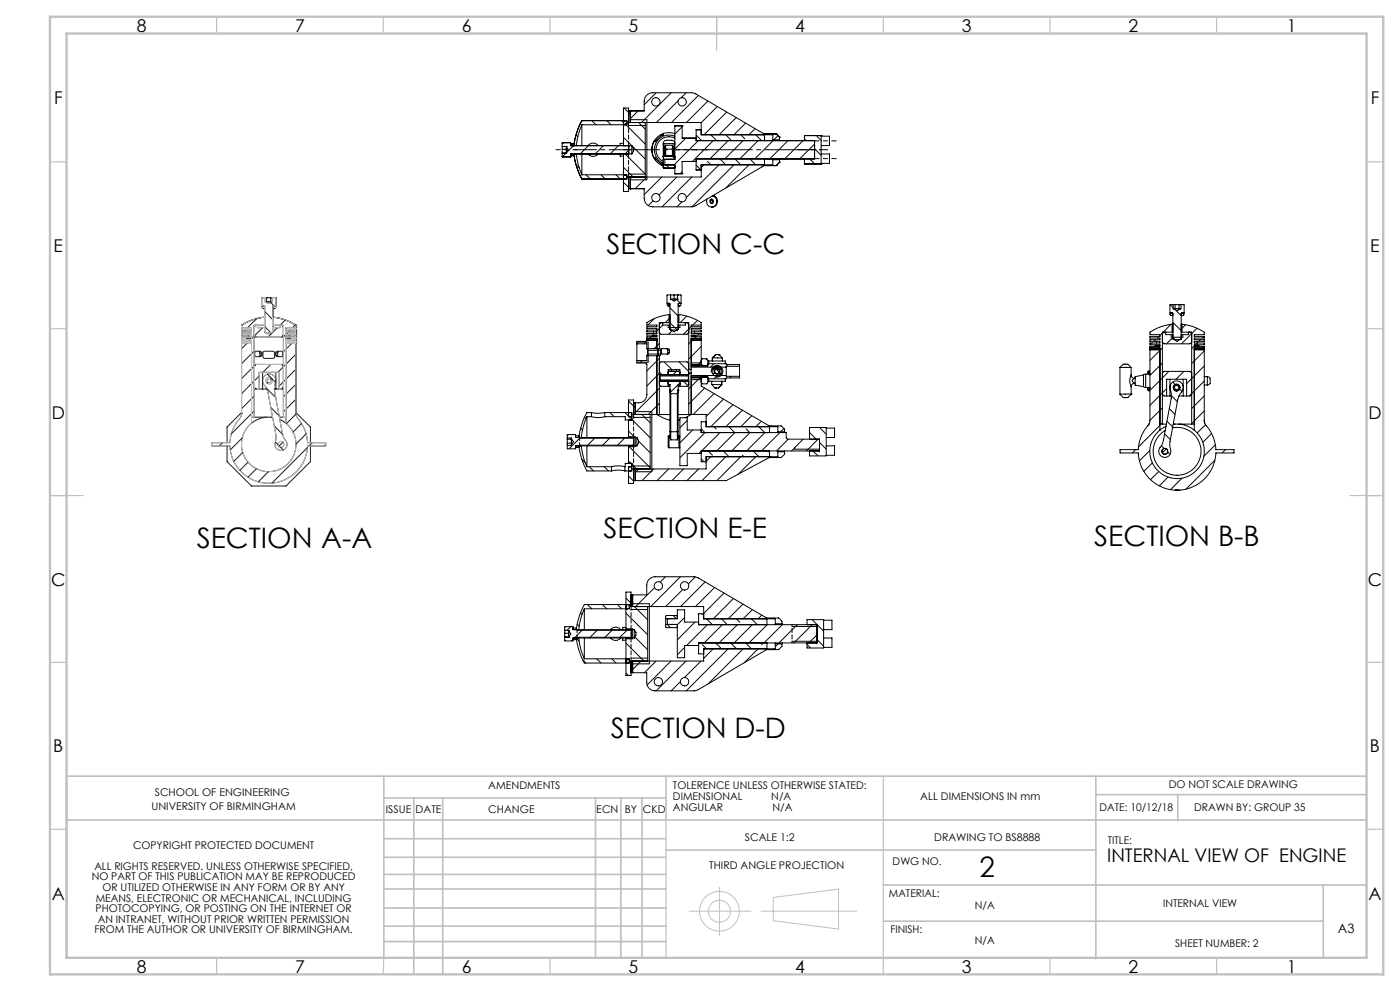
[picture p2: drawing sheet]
<svg xmlns="http://www.w3.org/2000/svg" width="420mm" height="297mm" viewBox="0 0 420 297" stroke-linecap="round" stroke-linejoin="round" font-family="sans-serif">
<g fill="none" stroke="#191924" stroke-width=".3">
<path d="M72.5 97.5h.1M72.5 98.2h.1M72.5 99.2h.1M72.5 98.7h.1M72.5 99.7h.1M72.5 97.5v.7M72.5 98.7v.5M72.5 99.7v.5M72.5 98.2h3v.5h-3M72.5 99.2h3v.5h-3M72.8 99.7l-.3 .3M73.8 98.7l-.5 .5"/>
<path d="M76.7 97.5l-.5 .5M77 95.5l-2.7 2.7M77.2 97.5v.7h2.2M78.5 91.7h.1M78.5 89.3v2.4M78.5 91.7h.8M78.6 89.2l-.1 .1M78.6 89.2h.1M78.6 89.2h4M78.8 98.2l-2.4 2.4M79 92.5h.1M79 92.5h.4"/>
<path d="M79.3 91.7l.1 .3M79.3 91.7l.1 7.8M79.4 95a15.3 15.3 0 0 0-6.9 2.5M79.4 95l-3.3 .7-3.6 1.8M79.4 92.2v2.8M79.4 97.5v.7M79.4 97.9l1.8 1.8M79.4 93.3l2.4 2.5M79.4 99.5l.2 .2h2l.2-.2M79.4 99.5a1.57 1.57 0 0 0 2.4 0M79.4 97.5h-3.2v27.5M79.6 89.2v1.2a1.48 1.48 0 0 0 2.1 0v-1.2"/>
<path d="M79.7 90.4h1.8M80 89.2v1.2M81.2 90.7l1 1M81.2 89.2v1.2M81.8 97.5h3.2v27.5M81.9 95h-.1a15.9 15.9 0 0 1 7 2.5M81.9 95l3.3 .7 3.6 1.8M81.9 97.5v.7M82 95l-.2 .1M82 91.7l-.2 7.8M82 91.7l-.1 3.3M82 91.8h.6l.1 .5-.6 .1z"/>
<path d="M82.3 91.7l.4 .2v.4l-.8 .2M82.6 89.2l.1 .1M82.6 89.2l.2 .1M82.6 89.2h.1M82.7 89.3v2.4h-.7M83.3 98.2l-2.8 2.8M84.5 97.5l.5 .5M85.6 95.9l-1.6 1.6v.7h-2.2M86.3 99.7l-1.3 1.3M87.2 98.7l-.5 .5M88.6 97.4l-.9 .8M88.8 97.5h.1"/>
<path d="M88.8 98.2h.1M88.8 99.2h.1M88.8 98.7h.1M88.8 99.7h.1M88.8 97.5v.7M88.8 98.7v.5M88.8 99.7v.5M88.8 98.2h-3v.5h3M88.8 99.2h-3v.5h3M72.5 102.7h.1M72.5 102.2h.1M72.5 101.7h.1"/>
<path d="M72.5 100.2h.1M72.5 101.2h.1M72.5 100.7h.1M72.5 100.7v.5M72.5 101.7v22.2M72.5 100.2h3v.5h-3M72.5 101.2h3v.5h-3M72.5 102.2h3v24.6M72.5 102.7h3M74.3 102.7l-1.8 1.8M74.5 100.2v.5M74.5 101.2v.3"/>
<path d="M75.2 101.7l-.4 .5 .5 .5M75.5 101.5h-1.4v.2M76.2 100.7l-.7 .8M76.2 105.3l-3.7 3.7M76.2 118.7l-3.7 3.8M76.2 116.1l.5 .5M76.2 100.5l.5 .5M76.7 109.2h.1M76.7 116.6h.1M76.7 101h.1M76.7 109.2l-4.2 4.3M76.7 116.6h3.3"/>
<path d="M76.7 109.2h7.8M76.7 101h7.8M77.5 105.3l.4 .5M77.8 112.7l-5.3 5.3M77.8 116.6v-5h5.9v5M77.9 105.8v1.1M77.9 105.8h.6M78.5 105.8l-.4-.5h-1.5l-.2 .5 .2 1.1h1.5l.4-.5M78.5 106.4h-.3l-.4 .5M78.5 105.8v.6M78.8 111.6v5M79.1 105.4l3-.1 .3 .5-.1 1.3-.4 .3-2.7-.1-.3-.4z"/>
<path d="M79.3 112.7a2.08 2.08 0 0 1 2.8-.1 2.08 2.08 0 0 1 .3 2.8l-.1 1.7 2.4 12.7 .5 1.5a2.26 2.26 0 0 1 .5 3 1.88 1.88 0 0 1-2.6 .3 1.88 1.88 0 0 1-.4-2.6v-1.8l-2.3-12.4-.7-1.9a2.17 2.17 0 0 1-.4-3.2zM79.9 116.3l2.8 2.8M80.2 112.1l1.1 1.1M80.4 114.6l-.3 .2M81.2 109.2l-2.3 2.4M81.5 113.4l-.3 .3M81.6 113.5l1.1 1.1M82.3 116.6h2.2M82.7 105.8l.4-.5h1.5l.2 .5-.2 1.1h-1.5l-.4-.5M82.7 106.4h.3l.5 .5M82.7 105.8v.6M82.7 105.8h.6"/>
<path d="M82.8 111.6v5M83.3 105.8v1.1M83.7 105.3l-.4 .5M84.5 109.2h.1M84.5 116.6h.1M84.5 101h.1M84.5 109.2l.5 .5M85 116.1l-.5 .5M85 100.5l-.5 .5M85.8 101.5h1.4v.2M85.8 102.7h3M86.8 100.2v.5"/>
<path d="M86.8 101.2v.3M87.7 102.7l-2.7 2.7M88.3 102.2l.5 .5M88.7 101.7l-.5 .5M88.8 106.2l-5.4 5.4M88.8 110.7l-5.1 5M88.8 115.2l-3.8 3.7M88.8 119.7l-3.8 3.7M88.8 102.7h.1M88.8 102.2h.1M88.8 101.7h.1M88.8 100.2h.1"/>
<path d="M88.8 101.2h.1M88.8 100.7h.1M88.8 100.7v.5M88.8 101.7v22.3M88.8 100.2h-3v.5h3M88.8 101.2h-3v.5h3M88.8 102.2h-3v24.6M66.8 132.7l-1 1M68.1 133.7v4.7l7.4 7.3h10.3l7.3-7.3v-4.7M72.5 123.9a6.6 6.6 0 0 1-1.8 3.2l-1.2 2.7-.5 2.9h-5.5v1h5.5a11.7 11.7 0 0 0 11.6 11.1 11.7 11.7 0 0 0 11.7-11.1h5.4v-1h-5.4a12 12 0 0 0-3.2-7.6l-.3-1.2M72.5 123.9h.1M72.5 123.6l-4.4 4.4v4.7"/>
<path d="M72.7 131.3l-3.6 3.5M72.8 135.6l-2.7 2.7M74.4 138.5l-2.4 2.5M75.5 126.8a8.2 8.2 0 0 0-.9 12 8.2 8.2 0 0 0 12 0 8.2 8.2 0 0 0-.8-12M75.5 125h6.3M76.2 123.2l-6.8 6.8M80.1 125a8.5 8.5 0 0 0-4.6 1.8M81.2 125l.6 .1M81.2 122.1l2.5 2.5M82.3 127.6l2.5 2.6M82.6 132.5l.8 .8M83.8 125h2"/>
<path d="M83.9 125.7l1.9 1.1M84.2 134.1l.8 .8M84.9 132.5l-1.3 1.3M88.8 123.6l4.3 4.4v4.7M88.8 124.1l-2.9 2.9M90.5 126.9l-2.6 2.6M91.8 130l-3 3.1M92.2 134.2l-10.6 10.6M93.7 132.7l-1 1M97.7 133.2l-.5 .5M76.9 140.5l-2.5 2.5M80.5 141.4l-3 3"/>
<circle cx="79" cy="92.1" r=".41"/>
<circle cx="80.8" cy="114.1" r=".62"/>
<circle cx="80.8" cy="114.1" r="1.01"/>
<circle cx="84.3" cy="133.2" r=".87"/>
</g>
<g fill="none" stroke="#c0c0c0" stroke-width=".3">
<path d="M76.7 97.5l-.5 .5M77.2 97.5v.7h2.2M79.4 95a15.3 15.3 0 0 0-6.9 2.5v.7h3v.5h-3v.5h3v.5h-3v.5h3v.5h-3v.5h3v.5h-3v22.2a5.1 5.1 0 0 1-1.6 2.8l-1.4 3.1-.5 2.9h-5.5v1h5.5a11.7 11.7 0 0 0 11.6 11.1 11.7 11.7 0 0 0 11.7-11.1h5.4v-1h-5.4a11.4 11.4 0 0 0-2.9-7.2l-.6-1.6v-22.2h-3v-.5h3v-.5h-3v-.5h3v-.5h-3v-.5h3v-.5h-3v-.5h3v-.7a15.9 15.9 0 0 0-7-2.5M79.4 99.5a1.57 1.57 0 0 0 2.4 0M79.4 99.5l.2 .2h2l.2-.2M79.4 99.5v-7.7l-.9-.1v-2.5h1.1v1.2a1.48 1.48 0 0 0 2.1 0v-1.2h1v2.5l-.9 .1v7.7M79.4 97.5h-3.2v27.5h-.7M81.8 97.5h3.2v27.5h.8M82 91.8h.5l.2 .5-.6 .1zM84 97.5v.7h-2.2M84.5 97.5l.5 .5M72.5 102.2h3v24.6a8.2 8.2 0 0 0-.9 12 8.2 8.2 0 0 0 12 0 8.2 8.2 0 0 0-.8-12v-24.6h3"/>
<path d="M72.5 102.7h3M76.2 100.5l.5 .5h7.8l.5-.5M76.2 109.7l.5-.5h7.8l.5 .5M76.2 116.1l.5 .5h1.1v-5h5.9v5h.8l.5-.5M79.3 112.7a2.08 2.08 0 0 1 2.8-.1 2.08 2.08 0 0 1 .3 2.8l-.1 1.7 2.4 12.7 .5 1.5a2.26 2.26 0 0 1 .5 3 1.88 1.88 0 0 1-2.6 .3 1.88 1.88 0 0 1-.4-2.6v-1.8l-2.3-12.4-.7-1.9a2.17 2.17 0 0 1-.4-3.2zM85.8 102.7h3M206.8 273.1h18.5M215.8 266v14.2M228.3 273.1h28.7M232 269l19.6-2.6v12l-19.6-2.5z"/>
<circle cx="79" cy="92.1" r=".41"/>
<circle cx="80.8" cy="114.1" r=".62"/>
<circle cx="80.8" cy="114.1" r="1.01"/>
<circle cx="84.3" cy="133.2" r=".87"/>
<circle cx="215.8" cy="273.1" r="6"/>
<circle cx="215.8" cy="273.1" r="3.3"/>
</g>
<g fill="none" stroke="#000" stroke-width=".3">
<path d="M174.1 37.1l.4 .5M174.6 36.2a21.1 21.1 0 0 0-2.4 7.4M174.6 36.2h.1M174.6 37.4v6.2M174.6 37.4l-.1 .1a20.2 20.2 0 0 0-1.6 6.2M174.6 36.2a21.5 21.5 0 0 0-2.4 7.5M174.6 36.2h13.5v1.2h-13.5M177.6 36.2l1.2 1.2M182 36.2l1.3 1.2M186.5 36.2l.5 .5M187 36.9a.51 .51 0 0 0 .6 .5 .51 .51 0 0 0 .5-.5M187.3 32.4l1.8 1.8"/>
<path d="M187.5 36.2l-.5 .5M187.5 36.2l.6 .5-.5-.5M187.8 37.4l5.8 5.8M188.1 36.6l-.8 .7M188.6 33.2h4.7v-2.9a2.57 2.57 0 0 1 2.5-2.5l12.5 .1 20.9 12.2h3.7M188.6 37.6h5M189.1 33.2h.1M189.1 33.2v3.5M189.1 35.9h5v18h-5M191.4 33.2l-2.3 2.4M191.6 36.7l2 2M193.6 36.7v16.4"/>
<path d="M196.8 27.8l-3.5 3.6M201.4 27.8l-9 8.9M202.5 37.7h.1M202.5 37.7h2.1M202.5 37.7v10h-3.5M203.4 30.2l-6.5 6.5M204.6 38l-2.1 2.2M204.6 37.7h.1M204.6 37.7v3.7h4.2M205.8 27.8l-1.5 1.5M208.8 38.9h1.6M209.5 28.6l-8.1 8.1"/>
<path d="M210.4 38.9h-1.6v3.3h35.6v5.4h-35.6v3.3M210.4 36.7h-21.8v-4.3h-1.6v11.3M210.4 36.7v3.7h21.4v1.5M212.4 30.3l-6.5 6.4M215.2 31.9l-4.8 4.9M218 33.6l-6.8 6.8M220.9 35.2l-5.2 5.2M223.7 36.9l-3.5 3.5M226.5 38.6l-1.8 1.8M168.7 46.9l.1 .1M168.7 42.9h.1M168.7 46.9h.1"/>
<path d="M168.7 42.9v4M168.7 43.9h1.2M168.7 45.8h1.2M168.7 44.7h1.2M168.8 42.8l-.1 .1M168.8 47h.1M168.8 47h2.4M168.8 42.8h2.4v.9h18.3M168.8 42.8h2.4M168.8 42.8h.1M169.7 46l-1 1M169.9 43.9l.5 .9-.5 1.1"/>
<path d="M169.9 43.9h.1M169.9 43.9v2M169.9 45.9l-1.2 .1M171.2 43.6l.1 .1M171.2 47h.1M171.2 46.6h1M171.2 43.1h1M171.3 46.1l-.1 .1M172.2 46.1a21 21 0 0 0 2.4 7.6M172.2 46.1a21.3 21.3 0 0 0 2.4 7.6M172.2 46.6h.1M172.2 43.1h.1"/>
<path d="M172.2 43.1v.6M172.2 46.1v.5M172.2 43.5l-2.2 2.1M172.8 49.4l1 .9M172.8 40.4l.6 .5M172.9 46.1a20.3 20.3 0 0 0 1.7 6.3M174.6 53.7h.1M174.6 46.1v6.3M174.6 52.4h13.5v1.3h-13.5M175.8 52.4l1.3 1.3M176.4 43.6a1.94 1.94 0 0 1 3.1 0M176.4 46.1a1.95 1.95 0 0 0 3.1 0"/>
<path d="M176.5 43.7l-2.4 2.4M180.3 52.4l1.3 1.3M181 43.7l-2.5 2.4M184.8 52.4l1.3 1.3M185.5 43.7l-2.4 2.4M186.1 46.1v.7h.9M187 41.2l6.6 6.5M187 50.1l3 3M187 54.6l1.9 1.9M187 53.1l.5 .6M187 52.9a.51 .51 0 0 1 .6-.5 .51 .51 0 0 1 .5 .5M187 46.1v11.3h1.6v-4.3h21.8v-3.7h21.4v-1.5"/>
<path d="M187 43h-.9v.6M187.4 53.6l.1 .1M187.5 53.7l.6-.6-.5 .6M188.5 43.7l.2 .1v2.1l-.2 .2M188.6 52.2h5M188.7 45l-1.2 1.1 6.1 6M189.1 56.5h.1M189.1 53.1v3.4M189.5 43.7a1.68 1.68 0 0 1 0 2.4M189.5 43.7v2.4M189.5 46.1h-18.3v.9M189.6 53.1l-.5 .5"/>
<path d="M194.1 53.1l-3.5 3.4M196.3 42.3a5.3 5.3 0 0 0 0 5.2M196.3 47.6l.3-.3a4.6 4.6 0 0 0 2.4 2M196.6 41.8l.2 .2M196.8 47.7l-.2 .3M198.3 40.3l.3 .3M198.5 53.1l-5.2 5.2M198.6 49.2l-.3 .3M198.8 40.1l.3 .3a4.6 4.6 0 0 0-2.5 2.1l-.3-.3M199 50.1l.2 .3M199 46.8v.1M199 50.1h.1"/>
<path d="M199 47.7v1.7M199 49.4v.7M199 49.4h3.5v2.7M199 49.5l-.2 .2M199.2 46.7l-.2 .3M199.2 43l-.2 .3M199.2 46.8l-.2 .2M199.2 50.4h.1M199.2 43v3.7M199.2 46.7h3M199.2 50.4h3M199.2 43h3"/>
<path d="M199.2 46.8h3M199.2 46.7v.1M199.5 44.9v1.8M199.5 47.7v1.7M199.7 44.7l-.2 .2M199.7 43.5v1.2M199.7 43.5l-.2 1.4M199.7 44.7h2M199.7 43.5h2M199.7 44.7v2M199.8 49.4l1 1M201.6 46.8l.9 .8"/>
<path d="M201.7 44.7l.3 .2M201.7 43.5v1.2M201.7 43.5l.3 1.4M201.7 44.7v2M202 44.9v1.8M202.2 46.7l.3 .3M202.2 50.4l.3-.3zM202.2 43l.3 .3M202.2 46.8l.3 .2M202.2 50.4h.1M202.2 43.1v3.6M202.2 43v.1"/>
<path d="M202.2 46.7v.1M202.5 46.8l-.1 .1M202.5 52.1h.1M202.5 40a5.2 5.2 0 0 0-6.6 3.1 5.2 5.2 0 0 0 3.1 6.6M202.5 40.8a4.4 4.4 0 0 0-5.8 2.3 4.4 4.4 0 0 0 2.3 5.8M202.5 41.4a3.9 3.9 0 0 0-5.3 1.7 3.9 3.9 0 0 0 1.8 5.3M202.5 43a.97 .97 0 0 0-1.1-1h-1.4a.96 .96 0 0 0-1 1v4.7M202.5 52.1h2.1M203 53.1l-5.3 5.3M204.6 51.5l-.6 .6M204.6 52.1h.1M205.7 41.4l-3.2 3.3"/>
<path d="M207.5 53.1l-8.9 8.9M208.8 50.9h.1M208.8 40.5l1.7 1.7M208.8 49.5l1.5 1.4M208.8 48.4h-4.2v3.7M208.8 50.9h1.6M209.5 42.2l-7.3 7.2M211.2 49.4l-.8 .8M212.1 59.7l-.1 .7M212.2 48.4l1.1 1M213.4 40.5l1.6 1.7M213.7 58.7a1.48 1.48 0 0 1 1.3 1.6"/>
<path d="M213.8 58.7l.9 .4-.2-.2M214 42.2l-6.3 6.2M214.3 58.4l.3 .6M214.3 58.3v.1M214.5 58.9a1.75 1.75 0 0 1 .6 1.9 1.75 1.75 0 0 1-1.6 1.3M215.7 49.4l-9.8 9.8M216 47.6l1.7 1.8M217.7 40.4l1.8 1.8M218.4 42.2l-5.4 5.4M220.2 49.4l-12.6 12.6M220.5 47.6l1.7 1.8M222.2 40.4l1.2 1.2"/>
<path d="M222.9 42.2l-5.4 5.4M224.7 49.4l-7 7M225 47.6l1.7 1.8M226.7 40.4l1.8 1.8M227.4 42.2l-5.5 5.4M229.2 49.4l-.7 .7M229.3 40.4v1.8M229.3 47.6v1.8M229.4 40.1l-.2 .3M231.8 47.7v.2M231.8 41.9v.3M231.8 47.9h2.1"/>
<path d="M231.8 41.9h2.1M231.9 42.2l-5.5 5.4M232.9 49.6h-3.7l-20.9 12.2-12.5 .2a2.57 2.57 0 0 1-2.5-2.5v-3h-4.7M232.9 40.1h.1M232.9 49.6h.1M232.9 40.1l1 1M233.4 40.7l-1.2 1.2M233.9 47.7v.2M233.9 41.9v.3M233.9 48.6h.1M233.9 41.1h.1M233.9 48.6l-1 1"/>
<path d="M233.9 41.1v.8M233.9 47.9v.7M236.4 42.2l-5.5 5.4M240.9 42.2l-5.5 5.4M241.3 40.6h.1M241.3 49.1h.1M241.3 41.6l.6 .6M241.3 49.1h5M241.3 40.6h5M241.3 40.6v1.6M241.3 47.6v1.5M242.9 47.6l1.5 1.5"/>
<path d="M244.4 43.2l-4.5 4.4M244.4 44.6l1.9 2M244.9 40.6l1.4 1.5M246.3 49.1h.1M246.3 40.6h.1M246.3 46.1h2.5v2.9h-2.5M246.3 40.8h2.5v2.8h-2.5M246.3 40.6v8.5M195.9 60.2l-1.4 1.4M204.6 60.5l-1.5 1.5M215 60.3a1.5 1.5 0 0 1-1.4 1.8 1.5 1.5 0 0 1-1.6-1.7M196 99.4v.5"/>
<path d="M196.3 95.5l-2 1.9M196.3 99.9l-.5 .5M197.8 99.7l.5 .5h7.8l.5-.5M198.3 96.7l-.5 .5M198.8 97.4h2.2M198.8 96.7v.7M198.8 97.4l-2 2M200.2 91.5l.8 .2M200.4 97.4v.8h3.6v-.8M200.7 94.3v2.4M200.8 91l-.6 .5M201 94.3a14.7 14.7 0 0 0-6.9 2.4v.7h3v.5h-3v.5h3v.5h-3v.5h3v.5h-3v.5h3v.5h-3v1"/>
<path d="M201 98.7v-7.7l-.9-.1 .1-2.5 4.1 .1v2.4l-.9 .1v7.7M201 95.3l-1.4 1.4M201 92.2l2.4 2.5M201 98.7l.2 .2h2l.2-.2M201 98.7l1.2 .7 1.2-.7M201.2 89.6h2M201.2 88.4v1.2M201.2 89.6l1 .6 1-.6M201.6 99.1l-1 1.1M202.2 88.4v1.2M203 89.8l1.2 1.1M203.2 98.9l-2.2-2.2h-3.2v7.8"/>
<path d="M203.2 89.6h.1M203.2 88.4h.1M203.2 88.4v1.2M203.4 91.7h.5M203.4 94.3a14.7 14.7 0 0 1 7 2.4v.7h-3v.5h3v.5h-3v.5h3v.5h-3v.5h3v.5h-3v.5h3v8.4M203.4 96.7h3.2v27.5M203.5 91.3l.1 .3M203.7 94.3v2.4M203.9 90.9h.1M205.6 96.7v.7h-2.2M206 94.7l-2 2M206.1 96.7l.5 .5"/>
<path d="M207.4 97.9l-2.4 2.3M208.4 99.4v.5M209.2 96l-1.4 1.4M209.8 99.9l-.5 .5M210.4 99.4h-.1M348.7 99.8l-.7 .7M349.2 99.6l-.5 .4M349.7 99.6v.7h2.2M351 91.3l.9 .9M351.3 97.2l-2.3 2.4M351.4 94.6h.5M351.6 97.2v2.4"/>
<path d="M351.9 97.1a15.5 15.5 0 0 0-6.9 2.5v.7h3v.5h-3v.5h3v.5h-3v.5h3v.5h-3v.5h3v.5h-3v22.1l-.4 1.3a12.3 12.3 0 0 0-3.1 7.6h-5.5v.9h5.5a11.7 11.7 0 0 0 11.6 11.2 11.7 11.7 0 0 0 11.7-11.2h5.4v-.9h-5.4a13.5 13.5 0 0 0-3.4-8l-.1-.9M351.9 99.6h-3.2v27.5M351.9 96.6l2.5 2.5M351.9 91.3v1.2h.2M352.1 92.5h2.1M352.1 92.5l1 .6 1.1-.6M352.5 91.3v1.2M352.5 92.8l1.9 1.8h.4M353.7 91.3v1.2M354.3 91.3l-.1 1.2M354.4 94.1a.41 .41 0 0 1 .6-.3 .41 .41 0 0 1 0 .7 .41 .41 0 0 1-.6-.2M354.4 97.1a15.9 15.9 0 0 1 6.9 2.5v.7h-3v.5h3v.5h-3v.5h3v.5h-3v.5h3v.5h-3v.5h3v22.1"/>
<path d="M354.4 99.6h3.1v27.5M354.6 97.2v2.4M354.7 93.8l-.3 .4M355.7 97.3l-1.3 1.3M356.5 99.6v.7h-2.1M357 99.6l.5 .4M359.1 98.4l-4.7 4.6M191.1 108.1v.7h2.6l.4 .4v9a2.51 2.51 0 0 1-2.5 2.5h-1.5M191.1 103v5.1M191.1 103h3v1.5h3.7M191.1 102.5h3.4v6h-3.4M192.7 108.1l-.8 .7"/>
<path d="M194.1 101.9l-.4 .4h-2.6v.7M194.1 106.6v1.5h-3M194.1 101.4h3v3.1M194.1 101.9h3M194.1 106.6h3.7M194.1 106.6v.1M194.2 104.5v.5M194.2 106.1v.5M194.2 105h4M194.2 106.1h4M194.2 105v1.1M194.3 101.9l-1.1 1.1"/>
<path d="M195.3 100.9l-.5 .5M196 100.4v.3M196.7 101.4l.4 .4M197.1 100.7h-1.4v.2M197.1 106.6v17.6h.7M197.2 104.5l.2 .5zM197.4 106.1l-.2 .5zM197.4 105v1.1M197.8 104.5h.2l.2 .5M197.8 116.4l-7.2 7.2M197.8 102.9l-1.5 1.6M197.8 107.4l-3.7 3.8"/>
<path d="M197.8 111.9l-3.7 3.8M197.8 111.5l.8 .8M197.8 106.6v17.6M197.8 115.3l.5 .5h2.1M197.8 108.9l.5-.5h7.8l.5 .5M198 112.7v1.2M198 113.9h8.5M198 112.7h8.5M198 112.3v.4M198 113.9v.4M198.2 106.1l-.2 .5h-.2M198.2 105v1.1"/>
<path d="M199.2 108.4l2.4 2.4M199.8 104.5l.5 .5M200.3 113.9l-.3 .4M200.3 105v1M200.3 105h.5M200.4 115l.3 .3zM200.4 115.8h.6M200.4 112.3v-1.5h3.6v1.5M200.4 114.3v1.5M200.6 111.3l-.2 .2zM200.7 115.3h.1M200.7 111.3h.1"/>
<path d="M200.7 111.3h3M200.7 115.3h.3v14.1M200.8 105a1.22 1.22 0 0 0-1.6-.5 .53 .53 0 0 0-.6 0 .53 .53 0 0 0-.3 .5v.6a.54 .54 0 0 0 .3 .5 .54 .54 0 0 0 .6 0h.2a1.08 1.08 0 0 0 1.4-.5M200.8 105.6h-.2l-.5 .5M200.8 105v.6M201 117l.2 1M201 117h.1M201 116.7v.3M201.2 118v11.4M201.2 118h2M201.5 110.8v.5M203 110.8l-.1 .5-1.4 1.4"/>
<path d="M203.2 118v11.4M203.4 117l-.2 1M203.4 117h.1M203.4 116.7v.3M203.4 115.8h.6M203.7 111.3l.3 .2zM203.7 115.3h.1M203.7 111.3h.1M203.7 115.3h-.3v14.1M203.7 108.4l2.9 2.9M203.9 115l-.2 .3zM204 114.8l-3 2.8"/>
<path d="M204 114.3v1.5M204.8 113.9l-.4 .4M205.1 114.3l1.2 1.2M206.4 112.3l-.4 .4M206.5 112.6l.1-.3-.1 .4M206.5 112.7v1.2M206.5 113.9v.4M206.6 112.3h-8.8v2h8.8l-.1-.3M206.6 111.8h.8M206.6 110.7h.8M206.6 115.3l-.5 .5h-2.1M206.9 111.8l-.3 .3"/>
<path d="M207.4 110.7v1.1M207.4 100.7h1.3v.2M207.4 111.8v12.4h-.8M207.4 101.9h3M207.4 113h5v1.5l-.3 .5h-1.5l-.2-.5M207.4 110h10.5M207.4 112.5h10.5M207.4 113.3h3M207.4 109.3h3M207.4 113.8h3M207.4 108.8h3M207.4 109.8h5"/>
<path d="M207.4 112.7h5M207.8 101.9l-1.2 1.2M208.4 100.4v.3M208.8 100.9l-.5 .5M209.2 109.5l-.5 .5M209.9 113.3l-3.3 3.3M210.2 101.4l.2 .2M210.3 113l.1 .3M210.4 113v.3M210.4 109.3v.2M210.4 109.3h.1M210.4 113.3h.1"/>
<path d="M210.4 109.3l-.1 .2M210.4 113.3v2.4l20.4 11.9h3.6l1 1v.8M210.4 103.9l-3.8 3.7M210.4 108.3l-1 1M210.4 101.4h-3v9.3M210.4 108l.2-.5h1.5l.3 .5v1.5h-5M210.4 109.3l.2 .3h1.6l.2-.3M210.4 113.3l.2-.3h1.6l.2 .3M210.7 112.5l-.5 .5M211.4 116.3l-4.8 4.8M211.8 107.5l.6 .6M212.4 109l9.5 .3v.5"/>
<path d="M212.6 113.5v.8h5v-.8M212.6 109v-.8h5v.8M213.4 111.7a1.75 1.75 0 0 1 1.6-2.2 1.75 1.75 0 0 1 1.9 1.9 1.75 1.75 0 0 1-2.2 1.6M213.5 115.2l3 .1M213.5 115.2l1 1 .5 .1M213.5 114.3v.9M213.7 107.2h.1M213.7 107.2l3 .1M213.7 107.2v1M213.8 111.9l2.6 .2M213.8 111.9a1.48 1.48 0 0 0 2.6 .2M213.9 110.5l-.3 .6 .2 .8"/>
<path d="M213.9 110.5a1.49 1.49 0 0 1 2.5 .1M213.9 110.5h1.2M213.9 111.6a1.22 1.22 0 0 1 1.1-1.5 1.22 1.22 0 0 1 1.3 1.3 1.22 1.22 0 0 1-1.5 1.1M214.2 109l-1 1M214.2 118l-6.2 6.2M214.3 110l.5 .5M214.5 116.3h.5M214.5 116.2v.1M214.7 106.3h.1M214.7 106.3h.6M214.7 106.3l-1 .9M214.8 110h.1"/>
<path d="M214.8 110.6l1 .9M214.8 112.5h.1M214.9 110h.1M215 116.3h.5M215.1 110.5l1.3 .1M215.2 112.5l-1 1M215.2 106.3h.5M215.3 106.3h.5l.9 1M215.5 116.3h.1M215.7 106.3h.1M216.4 112.1h.1M216.4 110.6l.2 .8-.2 .7"/>
<path d="M216.5 115.3h.1M216.5 115.3l-1 1M216.5 115.3v-1v1M216.7 107.3v.9M217 119.6l-5.2 5.2M217.9 110v2.5M217.9 109.8h4M217.9 112.5v.3h4M217.9 109.8v.2M217.9 109.8l-.2 .2M218.4 109.3l-.5 .5M219.4 112.8l-.5 .5"/>
<path d="M221.9 109.8v3M221.9 112.8v.5l-9.5 .2M336 118.1h3.3M336 110.1h3.3M336 118.1l1 1M336 110.1v8M337.4 119.1h.9M337.6 109.1h.7l1 1M337.6 119.1h.7M337.7 109.1h-.7l-1 1M338 119.1h-1l.6 .1M339.3 112.4a1.01 1.01 0 0 0 1.1 1"/>
<path d="M339.3 118.1h.1M339.3 112.4a4 4 0 0 0 0 3.5M339.3 118.1l-1 1M339.3 110.1v2.3M339.3 115.9v2.2M340 114.9h.1M340.3 114.9h.2M340.4 114.9a1.02 1.02 0 0 0-1.1 1M340.4 113.4h-.1a.74 .74 0 0 0-.6 .8 .74 .74 0 0 0 .7 .7M340.4 113.4h.1M343 115.9l.7 .2M343 112.4v3.5"/>
<path d="M343 112.4l-2.5 .5v2.5l2.5 .5M343.7 112.1l-.7 .3M343.7 112.1v4M343.7 116.1h1.3M345 111.8l-.5-.1 .2-.5a.51 .51 0 0 0-.4 .6 .51 .51 0 0 0 .7 .3h-1.3M345 116.2a.52 .52 0 0 0-.8 .3 .52 .52 0 0 0 .5 .7l-.2-.6 .5-.1M345 104.3h3v24.6M345 104.8h3M345.7 102.8l-.5 .5M346.1 104.3l.5 .5M346.7 101.8l-.5 .5M347 102.3v.5"/>
<path d="M347 103.3v.3M347.7 100.8l-.5 .5M348 103.6h-1.4v.2M348.7 118.1l.5 .6h.8M348.7 111.8l.5-.5h7.8l.5 .5M348.7 102.5l.5 .5h7.8l.5-.5M348.7 104.3l-3.7 3.7M348.7 108.8l-3.7 3.7M350 118.7h1M350 118.7v-5h6v5M350 116.5l-5 5M350.7 111.3l-5.7 5.7"/>
<path d="M351 113.7v5M351 118.7h.4M351.4 100.3v.8h3.5v-.8M351.4 118.6l1.8 1.8M351.7 114.6a2.07 2.07 0 0 1 3 .5 2.07 2.07 0 0 1-.7 2.9l-.7 1.9-2.3 12.4v1.5a2.26 2.26 0 0 1-.9 3.1 1.88 1.88 0 0 1-2.3-.8 1.88 1.88 0 0 1 .6-2.5l.6-1.7 2.4-12.7v-1.4a2.64 2.64 0 0 1 .3-3.2zM351.8 114.5l.8 .7M351.9 101.6v-7.8h-.9v-2.4l4.2-.1v2.5h-.8v7.8M351.9 101.6l.2 .2h2.1l.2-.2M351.9 101.6l1.2 .7 1.3-.7M351.9 101.1l-1.9 1.9M351.9 101.1l.7 .7M353.7 118.7h1.3"/>
<path d="M353.9 116.6l.7 .7M355 118.7h1M355 113.7v5M355.2 111.3l-2.4 2.4M357.5 118.1l-.5 .6h-1M358.3 103.6h1.4v.2M358.3 104.8h3M358.3 103.7l-.8 .8M359.2 102.8l-.5 .5M359.3 102.3v.5M359.3 103.3v.3M359.6 104.3l.5 .5"/>
<path d="M360.2 101.8l-.5 .5M361.2 100.8l-.5 .5M361.3 115.4h.9M361.3 112.9h.9M361.3 104.3h-3v24.6M361.3 105.2l-3.8 3.7M361.3 109.7l-5.3 5.3M361.3 114.2l-4.5 4.5M361.3 118.7l-3.8 3.7M362.2 112.9l.3 .1a1.63 1.63 0 0 1 .3 2.2l-.6 .2M362.2 112.9v2.5M170.2 131.7h1.2"/>
<path d="M170.2 131.3l1.2 .1M170.2 132.8h1.2M170.5 130.2l-.3 .4M171.4 131.4v2M171.4 133.4l-1.2 .1M171.4 131.4l.6 1-.6 1M172.7 131l.1 .1M172.7 134.1h1v-.5a21 21 0 0 0 2.4 7.5h7.3M172.8 133.6l-.1 .1M173.9 133.4h16.3M173.9 131.3h16.3M174.1 131.1l-3.4 3.4"/>
<path d="M174.2 128.3l.6 .6M174.4 133.6a18.9 18.9 0 0 0 1.7 6.3M174.6 137.6l.9 1M175.4 125l.4 .4M176.1 124.9v6.2M176.1 124.9a19.5 19.5 0 0 0-1.7 6.2M176.1 139.9h7.3M176.1 124.9h1.3M176.8 139.9l1.2 1.2M177.4 124.9a7.2 7.2 0 0 0 4 0M177.4 123.6l1.5 .3 2.5-.3M177.4 123.6h-1.3a21.1 21.1 0 0 0-2.4 7.5v-.5h-1"/>
<path d="M177.4 123.6v1.3M178.6 131.1l-2.5 2.5v6.3M181.3 139.9l1.2 1.2M181.4 123.6h8.1v2.3h-.9M181.4 124.9h6.2v1h1.9M181.4 123.6v1.3M183 123.6l1.3 1.3M183.1 131.1l-2.5 2.5M183.4 139.9h.1a8.1 8.1 0 0 1 4 0M183.4 139.9v1.2M187.5 139.9v1.2M187.5 123.6l1.1 1.1"/>
<path d="M187.6 131.1l-2.5 2.5M188.6 124.1a.49 .49 0 0 1 .5-.5 .49 .49 0 0 1 .4 .5M188.6 124.4a.49 .49 0 0 0 .5 .5 .49 .49 0 0 0 .4-.5M188.6 125.9v5.2M188.6 138.9v-5.3l6.5 6.6M188.6 138.2l2.4 2.3M188.6 120.2l2 2M188.6 129.2l1.9 1.9M188.6 138.8h.9v2.3h-2M188.6 130.9h2v3h-2M188.7 124.9l6.4 6.3M189.5 138.9h-1.9l-.1 1"/>
<path d="M189.9 131.1l.3 .2M190.1 139.7h5M190.1 125.1h5M190.2 133l-.7 .6M190.2 133.4l-.3 .2M190.2 131.3v2.1M190.6 120.7v3.5M190.6 123.4h4.9v18h-4.9M191.1 131.1v2.5M191.1 131.1h-18.4v-.9l-2.5 .1 .1 4.2h2.4v-.9h18.4M191.1 131.1l.5 .9v.8l-.5 .8M191.6 132.2l3.5 3.5"/>
<path d="M192.5 124.2l2.6 2.5M195.1 124.2v16.3M197.1 124.2h-7v-4.3h-1.5v5h.9M197.1 124.2l1.7 1 2.2 .7M197.8 124.2h3.2M197.8 120.9l-3.3 3.3M200.7 130.6l-.3 .2v3.2l.3 .2M200.7 130.6v3.6M200.7 130.6h.3M200.7 134.2h3M201 129.4h.2M201 129.4v1.7l.2 .7"/>
<path d="M201.2 129.4v2.4M201.2 129.4h2M201.2 131.8h2M203.2 129.4v2.4M203.4 124.2h3.2M203.4 129.4h-.2M203.4 129.4v1.7l-.2 .7M203.4 130.6h.3M203.7 130.6l.3 .2M203.7 130.6v3.6M204 133.9l-.3 .3M204 125.8l-.6 .1"/>
<path d="M206.2 126l-2.2 2.2M206.2 139.5l-.1 .1M207.3 124.2l-1.8 1M207.4 124.2h4.4v3.7h21.6v1.5M207.8 128.9l-3.8 3.8M210.4 128.9h-4.2v-3.7h-2.2v14.4h2.2v-3.7h4.2M210.4 135.3l-.6 .6M210.4 128.5l1.1 1.1M210.4 137.5l.8 .9M211.5 129.6l-7.5 7.6M211.8 126.4h-1.4v3.2h25.5v1.6l.4 .4h9.6v3.5h-35.5v3.3h1.4M212.4 135.1l1.3 1.3"/>
<path d="M213.3 136.9l-1.5 1.4M214.2 127.9l.6 .6M216 129.6l-5.5 5.5M217 135.1l1.7 1.8M217.7 136.9l-7.1 7.1M218.7 127.9l1.7 1.7M219.9 121.3l-6.6 6.6M220.5 129.6l-5.5 5.5M221.4 135.1l.2 .2M222.2 136.9l-7.1 7.1M222.7 122.9l-4.9 5M222.7 136.4l.5 .5"/>
<path d="M223.8 128.5l1.1 1.1M225 129.6l-5.5 5.5M225.5 124.6l-3.3 3.3M225.9 135.1l1.8 1.8M226.7 136.9l-5.2 5.2M227.6 127.9l1.8 1.7M228.4 126.3l-1.7 1.6M229.5 129.6l-5.5 5.5M230.6 135.3l.3 .3M230.9 127.9v1.7M230.9 135.1v1.8M231.2 136.9l-.2 .2"/>
<path d="M231.5 127.6l-.3 .3M233.4 135.1v.3M233.4 129.4v.2M233.4 135.4v1.5h-21.6v3.6h-21.7v4.4h-1.5v-5h.9M233.4 129.4h2M233.4 135.4h2M234 129.6l-5.5 5.5M235.2 128.4l-1 1M235.4 135.1v.3M235.4 129.4v.2M235.4 135.4v.7l-1 1h-3.6l-12.9 6.9h-27.8M236.5 131.6l-3.5 3.5"/>
<path d="M238.4 134.6h7.5M240.9 131.6l-3.4 3.5M242.9 129.6l2 2M242.9 131.6v-3.5h5v8.5h-5v-1.5M243.9 135.1l1.5 1.5M245.4 131.6l-3.5 3.5M245.9 132.6l2 2M245.9 128.1l2 2M247.9 133.6h2.5v2.9h-2.5M247.9 128.3h2.5v2.8h-2.5M336.2 134.8l-.2 .1M340.7 134.8l-1 .9"/>
<path d="M344.9 126.6l-.5 .9M344.9 135l-3.1 3.1M345.7 138.7l-2.6 2.6M348 128.9a8.2 8.2 0 0 0-.9 11.9 8.2 8.2 0 0 0 12 0 8.2 8.2 0 0 0-.8-11.9M348 127.1h.7M348 127.5l-6.4 6.4M348.4 133.6l.9 .8M348.7 127.1h1.2M348.7 122.2l-3.7 3.8M348.7 126.7l-.4 .4M349.4 130.1l1.7 1.7M349.8 127.8l-1.8 1.1"/>
<path d="M349.9 134.5l-1.2 1.2M350.1 126.3l1.7 1.7M350.3 135.5l.7 .7M350.8 122.5l1.7 1.7M351.8 128.2a7.2 7.2 0 0 1 8.3 8.6 7.2 7.2 0 0 1-11.2 4.2 7.2 7.2 0 0 1 .7-12M352 127.1h5.5M352.5 127.1l-.5 .1M353.6 127.1a8.6 8.6 0 0 1 4.7 1.8M357.5 127.1h.8M361.3 125.9l.1 .8M361.3 123.2l-3.8 3.7M361.7 127.3l-2.5 2.4"/>
<path d="M363.5 129.9l-2.6 2.7M364.5 137.9l-8.7 8.7M364.6 133.3l-3.4 3.4M367.6 134.8l-1 .9M183.4 141.1h.1a8.1 8.1 0 0 1 4 0M188.6 140.6a.5 .5 0 0 0 .5 .5 .5 .5 0 0 0 .4-.5M188.6 140.4a.49 .49 0 0 1 .5-.5 .49 .49 0 0 1 .4 .5M188.6 142.7l1.5 1.5M190.6 140.5v3.5M191.6 140.5l-1 1.1M196.1 140.5l-3.5 3.5M200.6 140.5l-3.5 3.5"/>
<path d="M205.1 140.5l-3.5 3.5M209.6 140.5l-3.5 3.5M347.6 141.3l-2.4 2.5M350.4 143l-2.6 2.6M352.6 146.9h.1M352.6 146.9h1M353.6 146.9h.1M354.6 143.3l-3.4 3.5M187.8 179.3l2 2M189.3 178.3h4.7v-2.9a2.5 2.5 0 0 1 2.5-2.5l12.5 .1 21 12.2h3.6l1 1v.7M189.8 178.3v3.5M196.4 176.1l-5.7 5.7"/>
<path d="M199.6 172.9l-1.6 1.5M204.1 172.9l-8.9 8.9M204.8 176.7l-5.1 5.1M208.6 172.9l-2.1 2.1M211.5 174.4l-7.3 7.4M214.4 176.1l-5.7 5.7M217.2 177.7l-6.1 6.2h-1.5v3.3h35.5v5.5h-35.5v3.3h1.5M220 179.4l-6 6.1M169.4 188.9h1.2M169.4 190.9h1.2M169.4 189.8h1.2M170.6 188.9v2.1"/>
<path d="M170.6 191h.1M170.6 191h-1.2M170.6 188.9h.1M170.6 188.9l.6 1.1-.6 1M171.2 187.8l-1.1 1.1M171.9 188.6l.1 .1M171.9 191.7h1v-.5a21 21 0 0 0 2.4 7.5h13.5v-1.3h-13.5M172 191.2l-.1 .1M172.9 191.3l.8 .9M173.1 191h16.3M173.1 188.9h16.3M173.1 187.1l.6 .6"/>
<path d="M173.6 191.2a19.5 19.5 0 0 0 1.7 6.2M174.2 183.6l.5 .5M174.8 197.7l1 1M174.8 188.7l-3.4 3.4M175.3 182.5h13.5v-1.3h-13.5a21.6 21.6 0 0 0-2.4 7.5v-.5h-1M175.3 182.5a19.5 19.5 0 0 0-1.7 6.2M175.3 191.2v6.2M175.3 182.5v6.2M176.2 181.2l1.3 1.3M179 197.4l1.3 1.3M179.3 188.7l-2.5 2.5M180.8 181.2l1.2 1.3"/>
<path d="M183.2 188.7a1.94 1.94 0 0 1 3 0M183.2 191.2a1.96 1.96 0 0 0 3 0M183.6 197.4l1.2 1.3M183.8 188.7l-2.5 2.5M185.2 181.2l1.3 1.3M186.8 191.2v.7h1M187.8 188.2l.5 .5-2.5 2.5M187.8 197.2l.2 .2M187.8 192.7l5.4 5.4M187.8 183.8l6.5 6.4M187.8 181.7a.51 .51 0 0 1 .5-.5 .51 .51 0 0 1 .5 .5M187.8 182a.51 .51 0 0 0 .5 .5 .51 .51 0 0 0 .5-.5"/>
<path d="M187.8 197.9a.51 .51 0 0 1 .5-.5 .51 .51 0 0 1 .5 .5M187.8 191.2v11.3h1.5v-4.4h21.8v-3.7h21.5v-1.4M187.8 188h-1v.7M187.8 188.5h2v2.9h-2M188.5 197.5l-.7 .7a.51 .51 0 0 0 .5 .5 .51 .51 0 0 0 .5-.5M188.8 198.2l1 1M189.2 188.7l.2 .2M189.3 197.2h5M189.3 182.7h5M189.4 188.9v2.1M189.4 191l-.2 .2M189.8 198.1v3.5"/>
<path d="M189.8 180.9h5v18.1h-5M190.3 188.7v2.5M190.3 188.7h-18.4v-.9h-2.4l-.1 4.2 2.5 .1v-.9h18.4M190.3 188.7l.5 .8v.9l-.5 .8M190.3 181.8l4 4M190.5 190.9l3.8 3.8M192.3 198.1l-2.5 2.6M194.3 181.8v16.3M196.8 198.1l-3.4 3.5M199.7 187.1l.2 1h3.1l.2-.2M199.7 185.4v1.7M199.7 187.1h3.5v10h2.2v-3.6h4.2"/>
<path d="M199.7 185.4h3.5v-2.6h2.2v3.6h4.2M200.2 185.4v1.7l.9 1M200.6 185.4l-.4 .4M201.3 198.1l-7.2 7.2M202 184.5l.9 .9M203.2 184.7l-.2-.2h-3.1l-.2 .9M205.4 185.1l-2.2 2.2M205.4 194l-2.2 2.2M205.8 198.1l-8.9 8.9M208.5 186.4l-5.3 5.4M210.3 198.1l-4.9 5M210.4 183.9l.3 .3"/>
<path d="M210.7 193.2l1.2 1.2M211.9 185.5l1.8 1.7M212.2 187.2l-6.2 6.3M214 194.4l-2.9 2.9M214.7 192.7l1.8 1.7M216.4 185.5l1.8 1.7M216.7 187.2l-5.5 5.5M218.4 194.4l-12.5 12.6M219.2 192.7l1.6 1.6M220.9 185.5l1 1M221.2 187.2l-5.5 5.5M222.9 181l-4.4 4.5"/>
<path d="M223 194.4l-10.6 10.6M223.7 192.7l1.7 1.7M225.4 185.5l1.8 1.7M225.7 182.7l-2.7 2.8M225.7 187.2l-5.5 5.5M227.4 194.4l-4.1 4.2M228.2 192.7l.5 .5M228.5 184.4l-1 1.1M229.8 194.3l.1 .1M230.1 185.5v1.7M230.1 192.7v1.7M230.2 187.2l-5.5 5.5"/>
<path d="M231.9 194.4l-.2 .3M232.2 185.2l-.2 .3M232.6 192.7v.3M232.6 186.9v.3M232.6 186.9v-1.4h-21.5v-3.7h-21.8v-4.4h-1.5v11.3M232.6 186.9h2M232.6 193h2M233.4 193l-.8 .8M234.6 193v.7l-1 1h-3.6l-21 12.2-12.5 .1a2.51 2.51 0 0 1-2.5-2.5v-2.9h-4.7M234.6 192.7v.3M234.6 186.9v.3M234.7 187.2l-5.5 5.5"/>
<path d="M237.6 192.2h7.5M237.6 187.7h7.5M239.2 187.2l-5.5 5.5M242.1 187.2v-1.5h5v8.5h-5v-1.5M242.1 193.1l1 1.1M243.6 185.7l3.5 3.5M243.7 187.2l-5.5 5.5M245.1 190.2l-2.5 2.5M245.1 191.7l2 2M247.1 191.2h2.5v2.8h-2.5M247.1 185.9h2.5v2.8h-2.5M187.8 201.7l.7 .8"/>
<path d="M204.1 204.3l-2.7 2.7"/>
<circle cx="196.8" cy="30.5" r="1.25"/>
<circle cx="204.7" cy="30.5" r="1.25"/>
<circle cx="196.8" cy="59.3" r="1.26"/>
<circle cx="204.6" cy="59.2" r="1.25"/>
<circle cx="213.5" cy="60.1" r=".5"/>
<circle cx="213.5" cy="60.5" r=".5"/>
<circle cx="200.6" cy="91.3" r=".39"/>
<circle cx="203.9" cy="91.3" r=".4"/>
<circle cx="351.4" cy="94.2" r=".4"/>
<circle cx="354.8" cy="94.2" r=".41"/>
<circle cx="215.1" cy="111.3" r=".74"/>
<circle cx="353" cy="116.1" r=".63"/>
<circle cx="353" cy="116.2" r="1"/>
<circle cx="353" cy="116.1" r=".99"/>
<circle cx="349.4" cy="135.3" r=".88"/>
<circle cx="197.5" cy="175.6" r="1.26"/>
<circle cx="205.4" cy="175.6" r="1.26"/>
<circle cx="197.5" cy="204.3" r="1.24"/>
<circle cx="205.4" cy="204.3" r="1.25"/>
</g>
<path d="M244.4 42.2h6.5M250.9 47.5h-6.5" fill="none" stroke="#000" stroke-width=".3" stroke-dasharray="15.2 1.3 1.3 1.3" stroke-dashoffset="13.9"/>
<path d="M239.4 44.9h9" fill="none" stroke="#000" stroke-width=".3" stroke-dasharray="15.2 1.3 1.3 1.3" stroke-dashoffset="12.6"/>
<path d="M208.9 44.9h37.5" fill="none" stroke="#000" stroke-width=".3" stroke-dasharray="15.2 1.3 1.3 1.3" stroke-dashoffset="-1.6"/>
<path d="M173.2 44.9h-6.4M202.7 44.9h6.2" fill="none" stroke="#000" stroke-width=".3" stroke-dasharray="15.2 1.3 1.3 1.3" stroke-dashoffset="14"/>
<path d="M212.4 44.9h-25.3" fill="none" stroke="#000" stroke-width=".3" stroke-dasharray="15.2 1.3 1.3 1.3" stroke-dashoffset="4.5"/>
<path d="M172.6 44.9h16.5" fill="none" stroke="#000" stroke-width=".3" stroke-dasharray="15.2 1.3 1.3 1.3" stroke-dashoffset="8.9"/>
<path d="M78.5 89.3h.1M79.4 91.8h.1M81.8 91.8h.1M82.7 89.3h.1M72.5 123.9h.1M88.8 123.9h.1" fill="none" stroke="#6a6a6a" stroke-width=".3"/>
<g fill="none" stroke="#c0c0c0" stroke-width=".35">
<path d="M65 5v5M115 5v5M165 5v5M215 5v10M265 5v5M315 5v5M365 5v5M15 48.5h5M410 48.5h5M15 98.5h5M410 98.5h5M15 148.5h10"/>
<path d="M405 148.5h10M15 198.5h5M410 198.5h5M265 232.6v59.4M15 248.5h5M199.8 245.8v41.3M410 248.5h5M65 287v5M115.1 287l-.1 5M165 287v5M315 287v5M365 287v5"/>
</g>
<g fill="none" stroke="#c0c0c0" stroke-width=".5">
<path d="M115.1 232.6v54.4M115.1 239.2h84.7M124.1 239.2v52.8M132.8 239.2v52.8M178.6 239.2v47.9M186.3 239.2v47.9M192.6 239.2v47.9M199.8 232.6v13.2M328.8 232.6v54.8M328.8 238.2h81.2M353.3 238.2v7.6M410 232.6h-390v54.6"/>
<path d="M20 245.8h390M115.1 256.9h84.7M115.1 251.4h84.7M199.8 254.8h129M115.1 272.1h84.7M115.1 262h84.7M115.1 266.4h84.7M115.1 277.6h84.7M265 276.1h132M265 265.2h145M397 265.2v21.9M115.1 282.2h84.7"/>
</g>
<path d="M15 5h400v287h-400zM20 10.1h390v277h-390z" fill="none" stroke="#c0c0c0" stroke-width=".7"/>
<path d="M188.6 36.7v16.3M190.1 124.2v16.3M189.3 181.8v16.3" fill="none" stroke="#000" stroke-width=".3" stroke-dasharray="1.3 .6" stroke-dashoffset=".1"/>
<path d="M237.6 187.2v5.5" fill="none" stroke="#000" stroke-width=".3" stroke-dasharray="1.3 .6" stroke-dashoffset=".7"/>
<path d="M173.9 131.1v2.5M173.1 188.7v2.5" fill="none" stroke="#000" stroke-width=".3" stroke-dasharray="1.3 .6" stroke-dashoffset=".3"/>
<path d="M238.4 134.6v-.5" fill="none" stroke="#000" stroke-width=".3" stroke-dasharray="1.3 .6"/>
<g font-size="8.5">
<text x="181.9" y="76.3">SECTION C-C</text>
<text x="181.1" y="161.1">SECTION E-E</text>
<text x="328.3" y="163.6">SECTION B-B</text>
<text x="183.2" y="221.2">SECTION D-D</text>
<text x="293.8" y="262.9">2</text>
</g>
<text font-size="8.5" fill="#010000" x="59" y="164.3">SECTION A-A</text>
<text font-size="5.6" x="332.2" y="258.4">INTERNAL VIEW OF ENGINE</text>
<g font-size="5.3">
<text x="41" y="9.5">8</text>
<text x="88.5" y="9.5">7</text>
<text x="138.5" y="9.5">6</text>
<text x="188.5" y="9.5">5</text>
<text x="238.5" y="9.5">4</text>
<text x="288.5" y="9.5">3</text>
<text x="338.5" y="9.5">2</text>
<text x="386" y="9.5">1</text>
<text x="16.2" y="31.3">F</text>
<text x="411.2" y="31.3">F</text>
<text x="16.1" y="75.5">E</text>
<text x="411.1" y="75.5">E</text>
<text x="15.5" y="125.5">D</text>
<text x="410.5" y="125.5">D</text>
<text x="15.4" y="175.5">C</text>
<text x="410.4" y="175.5">C</text>
<text x="16" y="225.5">B</text>
<text x="411" y="225.5">B</text>
<text x="15.5" y="269.8">A</text>
<text x="410.5" y="269.8">A</text>
<text x="41" y="291.5">8</text>
<text x="88.5" y="291.5">7</text>
<text x="138.5" y="291.5">6</text>
<text x="188.5" y="291.5">5</text>
<text x="238.5" y="291.5">4</text>
<text x="288.5" y="291.5">3</text>
<text x="338.5" y="291.5">2</text>
<text x="386" y="291.5">1</text>
</g>
<text font-size="3.9" x="401.4" y="279.7">A3</text>
<g font-size="3.2">
<text x="46.4" y="238.6">SCHOOL OF ENGINEERING</text>
<text x="146.5" y="236.6">AMENDMENTS</text>
<text x="201.9" y="236.6">TOLERENCE UNLESS OTHERWISE STATED:</text>
<text x="201.9" y="239.7">DIMENSIONAL</text>
<text x="231.4" y="239.7">N/A</text>
<text x="276.1" y="239.7">ALL DIMENSIONS IN mm</text>
<text x="350.7" y="236.2">DO NOT SCALE DRAWING</text>
<text x="45.5" y="242.8">UNIVERSITY OF BIRMINGHAM</text>
<text x="115.8" y="243.8">ISSUE</text>
<text x="124.7" y="243.8">DATE</text>
<text x="146.5" y="243.8">CHANGE</text>
<text x="178.9" y="243.8">ECN</text>
<text x="187.5" y="243.8">BY</text>
<text x="192.9" y="243.8">CKD</text>
<text x="201.9" y="242.9">ANGULAR</text>
<text x="231.7" y="242.9">N/A</text>
<text x="329.9" y="243">DATE: 10/12/18</text>
<text x="358.2" y="243">DRAWN BY: GROUP 35</text>
<text x="223.5" y="252">SCALE 1:2</text>
<text x="280.2" y="252">DRAWING TO BS8888</text>
<text x="39.9" y="254.4">COPYRIGHT PROTECTED DOCUMENT</text>
<text x="332.4" y="252.8">TITLE:</text>
<text x="27.5" y="263.9">NO PART OF THIS PUBLICATION MAY BE REPRODUCED</text>
<text x="28.3" y="260.7">ALL RIGHTS RESERVED. UNLESS OTHERWISE SPECIFIED,</text>
<text x="212.8" y="260.4">THIRD ANGLE PROJECTION</text>
<text x="267.8" y="259.2">DWG NO.</text>
<text x="30.7" y="267.1">OR UTILIZED OTHERWISE IN ANY FORM OR BY ANY</text>
<text x="266.7" y="268.9">MATERIAL:</text>
<text x="28.7" y="273.4">PHOTOCOPYING, OR POSTING ON THE INTERNET OR</text>
<text x="28.7" y="270.2">MEANS, ELECTRONIC OR MECHANICAL, INCLUDING</text>
<text x="292.5" y="272.3">N/A</text>
<text x="348.9" y="271.7">INTERNAL VIEW</text>
<text x="28.3" y="279.8">FROM THE AUTHOR OR UNIVERSITY OF BIRMINGHAM.</text>
<text x="29.4" y="276.6">AN INTRANET, WITHOUT PRIOR WRITTEN PERMISSION</text>
<text x="267.1" y="279.8">FINISH:</text>
<text x="292.5" y="282.9">N/A</text>
<text x="352.5" y="283.9">SHEET NUMBER: 2</text>
</g>
</svg>
